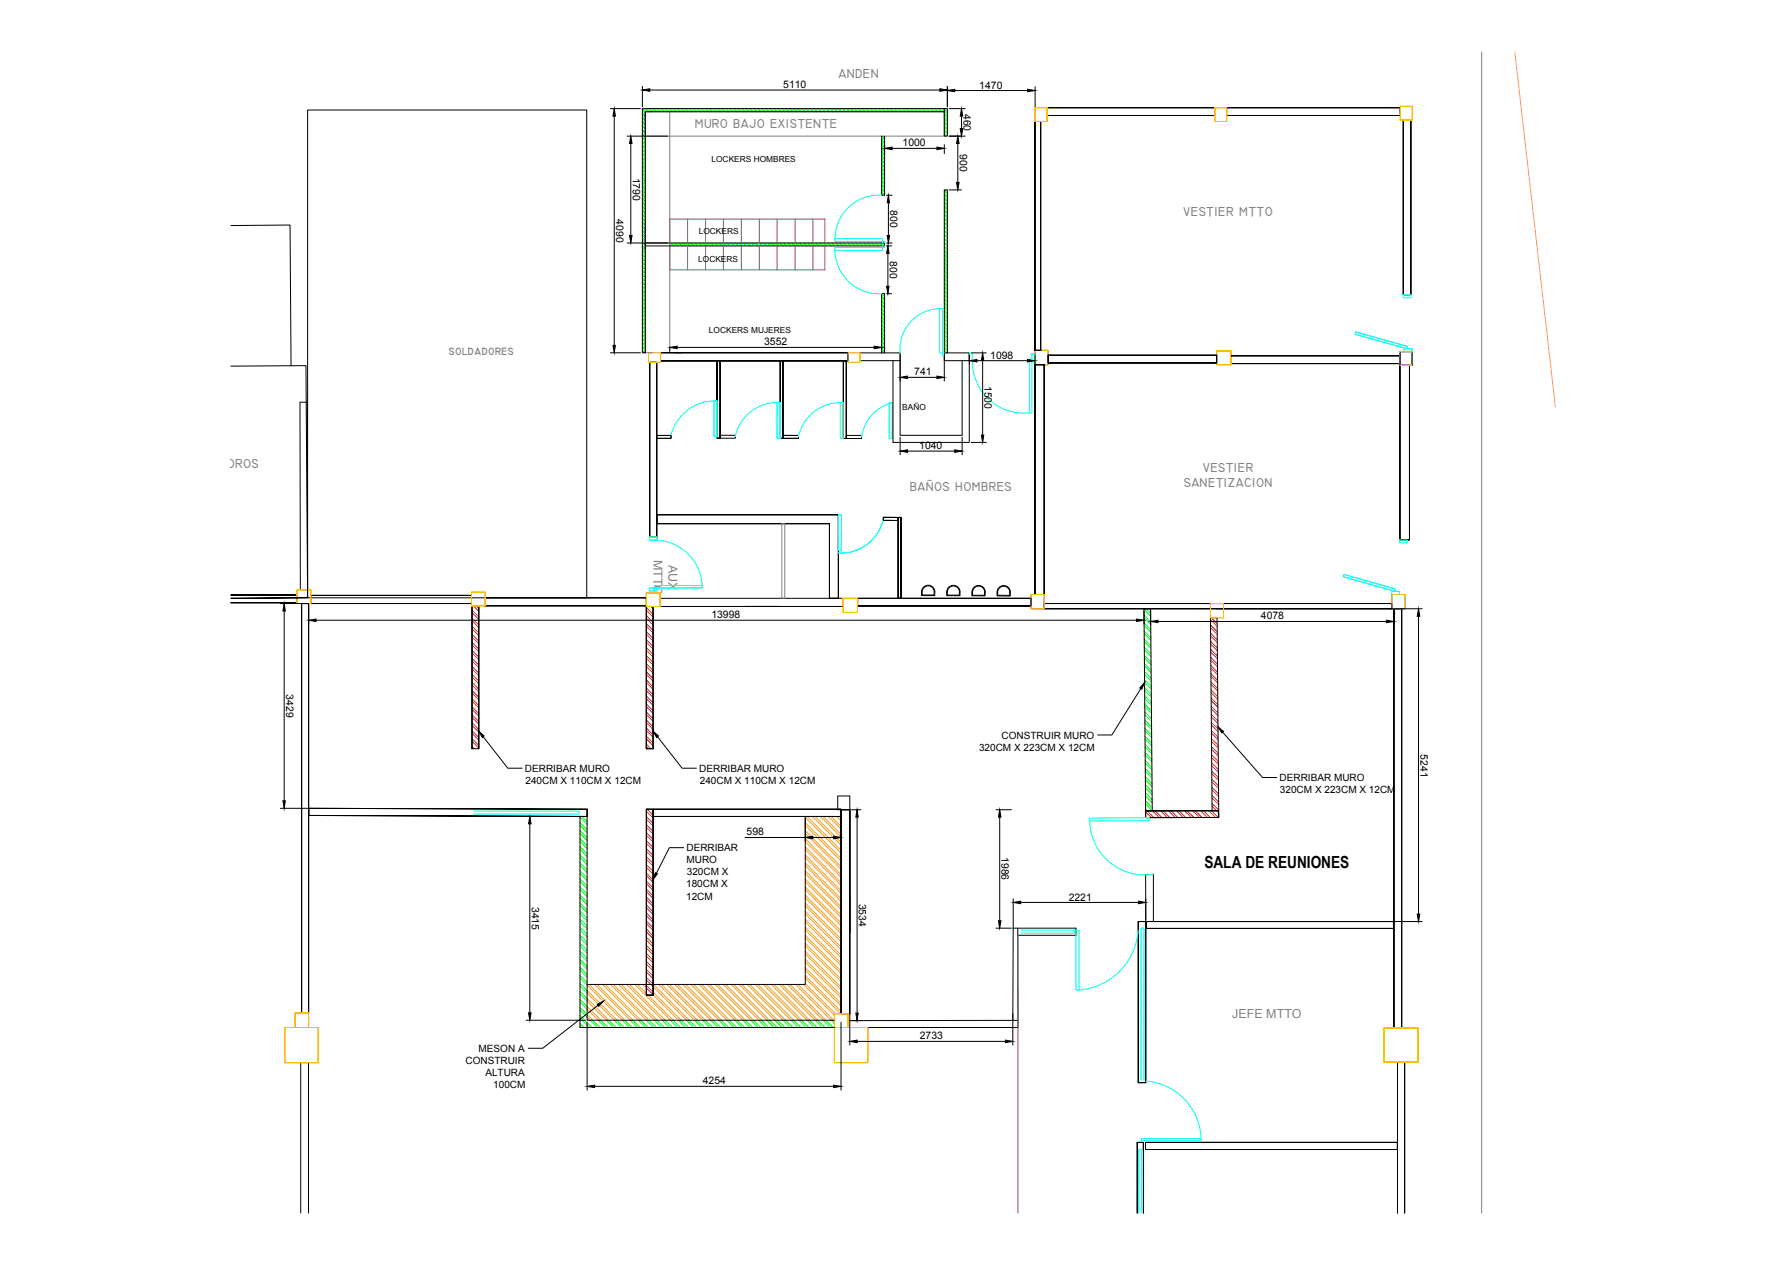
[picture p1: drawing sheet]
<svg xmlns="http://www.w3.org/2000/svg" width="594mm" height="420mm" viewBox="0 0 594 420" stroke-linecap="round" stroke-linejoin="round" font-family="sans-serif">
<!-- layer: ESTRUCTURAS -->
<path d="M503.6 17.3l13.4 118" fill="none" stroke="#ff7f7f" stroke-width=".33"/>
<!-- layer: 0 -->
<g fill="none" stroke="#000" stroke-width=".33">
<path d="M102.3 36.6h92.8v162.1h-92.8zM202.9 36.1h10M204.2 38.6v76.2M213.6 28.7v6.8M216 29.9h96.4M313.9 36.1h1v9.2h-1v-8.2h-99.4v80.2h-.9v-81.2h100.3v1M314.9 28.7v6.8M315.5 36.1h5.4M317.4 30.1h24.2M319.6 38.6v4.2M344.1 28.8v6.7M348.1 35.8v2.6v-2.6h55.7z"/>
<path d="M403.8 38.4h-55.7h55.7M407.8 38.4h57.7v-2.6v2.6zM407.8 35.8h57.7h-57.7M466.5 39.9h2.5v58.1h-2.5v-58.1h2.5v58.1h-2.5zM208.5 45.3h13.5M209.7 47.7v30.6M293.1 45.3v19.6h1v-19.6M296.6 49.3h14.9M313.9 48.1v3M315.5 45.3h5.4M318.4 47.7v12.9M344.1 40.4h1.9v76.1v-76.1z"/>
<path d="M76.7 75l19.7-.2 .4 46.8M294.7 64.9h1.9M295.3 67.4v10.9M315.5 63.1h4.1M208.5 80.8h85.6v.9h-79.6M294.7 81.7h1.7M294.7 80.8h1.9M294.7 97.6h1.7M295.2 84.2v11M202.9 117.3h10M219.6 120h62.2v-2.7v2.7zM219.6 117.3h62.2h-62.2"/>
<path d="M222.7 115.3v1.4M224.2 117.3h2.4M225.1 115.5h65.5M238.4 119.9h1v25.8h-1v-25.8h1v25.8h-1zM259.4 119.9h.9v25.8v-25.8zM280.4 120h.9v25.8v-25.8zM285.9 119.9h13.3M285.9 117.3h13.3v27.4h20.7v-24.8M293.1 117.3v-19.7h1v19.7M296.9 119.9v27.2h25.3v-27.2M313.9 117.3h8.3M313.9 117.9v8.8"/>
<path d="M314.9 117.3v-54.2h-1v56.8h8.3M322.2 119.9v-2.6v2.6M322.3 117.9v3.3M322.9 117.3h5M324.8 119.9h16.8M326.7 119.8v24.8M344.1 116.5h4.3v4.7h-4.3zM344.1 116.5v-76.1v76.1M344.1 118v3.2M346 116.5h-1.9h1.9M348.5 118.1h56v2.6h-56v-2.6h56v2.6h-56zM409.3 118.3h56.1h-56.1"/>
<path d="M465.4 116.9h4v4.6v-4.6zM76.7 121.7l25-.2 .6 77.2-25.6 .2 25.6-.2M99.7 133.7h2.4l.2 62.3h-2.4zM216 120.4h2.3v58.2h-2.3v-58.2h2.3v58.2h-2.3zM301.7 125.4h9.8M344.1 121.2h3v76.4v-76.4zM409.3 120.9h56.1v-2.6v2.6zM465.4 121.5h3.2v58h-3.2v-58h3.2v58h-3.2zM465.4 121.5v-4.6v4.6M469.4 121.5h-4h4M218.3 144.7h4.8v1h-4.8zM239.4 144.7h5.1v1h-5.1z"/>
<path d="M259.4 145.7v-25.8v25.8M260.3 145.7h-.9h.9M260.3 144.7h5.2v1h-5.2zM280.4 145.8v-25.8v25.8M281.3 145.8h-.9h.9M281.3 144.7h5.1v1.1h-5.1zM299.2 145.3v5.9M301.7 149.9h15.7M319.9 145.3v5.9M322.9 147.1h5M218.4 171.1h60.3v27.8h-3v-24.8h-57.3v-3h60.3v27.8h-3v-24.8h-57.3zM293.7 172h4.9v1h-4.9z"/>
<path d="M298.6 172h.9v26.9v-26.9zM76.7 197.8h22h-22M103.4 197.9h53.3v2.7v-2.7zM161.4 198.7h53.5v2.7v-2.7zM219.4 198.9h60.9v2.7h-60.9M285.1 198.9h57.7v2.5v-2.5zM298.6 198.9v-26.9v26.9M299.5 198.9h-.9h.9M310.6 196.8a2.01 2.01 0 0 0-2-2.1 2.01 2.01 0 0 0-2 2v1.1h3.9v-1M310.8 196.8a2.22 2.22 0 0 0-2.2-2.3 2.22 2.22 0 0 0-2.2 2.2v1.3h4.4v-1.2M319 196.8a2.01 2.01 0 0 0-2-2 2.01 2.01 0 0 0-2.1 2v1h4v-.9M319.2 196.8a2.22 2.22 0 0 0-2.2-2.2 2.22 2.22 0 0 0-2.3 2.2v1.2h4.4v-1.1"/>
<path d="M323.1 196.9v1.1l4.4 .1v-1.2M323.1 196.8a2.22 2.22 0 0 1 2.2-2.2 2.22 2.22 0 0 1 2.3 2.2M323.3 196.9v1h4v-1M323.3 196.8a2.01 2.01 0 0 1 2-2 2.01 2.01 0 0 1 2 2M332.3 195.4a2.14 2.14 0 0 1 2.7-.1 2.14 2.14 0 0 1 .6 2.6h-3.9a2.68 2.68 0 0 1 .6-2.5zM335.9 196.9a2.22 2.22 0 0 0-2.2-2.3 2.22 2.22 0 0 0-2.2 2.3v1.2h4.4v-1.2M342.8 197.6h4.3v4.8h-4.3zM344.1 197.6v-76.4v76.4M347.1 197.6h-3h3M462.7 197.6h4.4v4.8h-4.4zM76.7 200.4h22v-2.6v2.6zM93.2 200.6h9.5"/>
<path d="M94.5 203.1v63.1M100.3 200.6h2.3v136.2h-2.3v-136.2h2.3v136.2h-2.3zM102.6 201.3v6.1M103.4 200.6v-2.7v2.7M105.1 206.2h272.7M156.7 200.6h-53.3h53.3M156.9 201.4h2.3v47.5h-2.3zM156.9 201.6v47.3M159.2 201.6v47.3M161.4 201.4v-2.7v2.7M214.9 201.6h2.2v47.3h-2.2zM214.9 201.4h-53.5h53.5"/>
<path d="M214.9 201.6v47.3M217.1 201.6v47.3M285.1 201.4v-2.5v2.5M342.8 201.4h-57.7h57.7M347.2 202.4h115.4v-1.8v1.8zM347.2 202.4v-1.8v1.8M347.2 200.6h115.4h-115.4M380.3 202.4h2.2l.6 67.1h-2.2zM380.3 203v4.4M382.5 203v4.8M385 206.6h75.9M402.4 205.4h2.2l.6 64.1h-2.2z"/>
<path d="M404.4 202.4h68.4M463.4 203.8h.1M463.4 202.4h2.6v139.3l-2.6 .1v-139.4h2.6v139.3l-2.6 .1zM463.4 203v4.8M471.6 204.9v99M379.3 228.9l-9.7 15.4h-4.7M160.6 244.9l8.2 10.5h4.8M215 248.9h2.2M218.6 244.9l8.2 10.5h4.7M406.5 243.4l13.2 15h4.8M93.2 268.7h9.3M102.6 268.7v2.4v-2.4l92.6 .3z"/>
<path d="M174.9 271.4h19.7M176.1 273.9v62.8M192.8 271.4v70.1h84.6M195.2 269v2.4v-2.4M195.2 271.4l-92.6-.3 92.6 .3M195.2 271.4v67.7h82.2M214.9 269h2.2v61.8v-61.8zM214.9 269h2.2M217.2 269v2.4v-2.4h62.4zM247.7 278.4h20M267.7 271.4v55.8h-72.5M267.7 272v7.6"/>
<path d="M270.2 278.4h6.9M278.5 264.6h4v4.6h-4zM279.6 269v2.4v-2.4M279.6 271.4h-62.4h62.4M279.6 272v7.6M279.6 269.2h2.9v67.8h-2.9v-67.8h2.9v67.8h-2.9zM283.1 269.2h3.1M284.9 271.6v65.2M331.1 269.2h5.1M332.3 271.6v34.5M380.9 269.5h24.2l.1 2.2-24.3 .1v-2.3h24.2l.1 2.2-24.3 .1zM227.3 281.8h-4.8l-4.3 8.5"/>
<path d="M336.8 298.7v9.9M339.3 300h39.1M380.9 298.7v7M331.1 308.5h5.1M338.4 308.5v30.7M338.4 310.9h19.3v-2.4h-20.9l-.1 30.7M378.4 306.3v53.6h2.5h-2.5zM378.4 306.3h2.5h-2.5M380.9 306.3v-15.6l2.5-.1v15.7M380.9 306.3v53.6v-53.6M381 306.3h82.2l.1 2.3h-82.3v-2.3h82.2l.1 2.3h-82.3zM462.1 306.3h10.7"/>
<path d="M174.9 339.1h19.7M195.2 339.8v22.6M198.7 334.2l-18.3 14.2h-4.7M214.9 330.8v-61.8v61.8M217.1 330.8h-2.2h2.2M279.6 339.8v22.6M282.5 336.7v10.7M283.1 339.3h3.1M336.7 336.9v10.5M338.4 339.2v2.3h-55.9M338.4 339.2l-56.5 .1M285 346.2h49.2"/>
<path d="M464.6 353l2.4 .1v50.1v-50.1l-2.4-.1v50.2zM197.7 361.1h79.4M378.1 379.7h2h-2M380.1 379.7v23.5v-23.5M380.8 379.7v2.4v-2.4h83.8zM464.6 379.7v2.4v-2.4M464.6 382.1h-83.8h83.8M100 403.2v-50h2.6v50M378.1 403.2v-23.5v23.5"/>
</g>
<!-- layer: MUROS -->
<path d="M492.6 17.3v385.9M214.5 37.1h99.4v8.2h-99.4zM214.5 37.1v80.2M216.9 37.1h-2.4v2.4M222.7 37.1v80.2M313.9 39.5v-2.4h-99.4v80.2h2.4M259.9 174.1h1v24.8h-1z" fill="none" stroke="#808080" stroke-width=".33"/>
<!-- layer: 0 -->
<g fill="none" stroke="#0f0" stroke-width=".33">
<path d="M213.6 36.2l.9 1.1M213.6 37.6l.9 1M213.6 38.9l.9 1M213.6 36.7l.9 1M213.6 38l.9 1M213.6 39.4l.9 .9M214.3 36.1l1 1M214.7 36.1l1.1 1M215.6 36.1l1 1M216.1 36.1l1 1M217 36.1l1 1M217.4 36.1l1 1"/>
<path d="M218.3 36.1l1 1M218.8 36.1l.9 1M219.7 36.1l1 1M220.1 36.1l1 1M221 36.1l1 1M221.4 36.1l1 1M222.3 36.1l1 1M222.8 36.1l1 1M223.7 36.1l.9 1M224.1 36.1l1 1M225 36.1l1 1M225.5 36.1l.9 1"/>
<path d="M226.3 36.1l1 1M226.8 36.1l1 1M227.7 36.1l1 1M228.1 36.1l1 1M229 36.1l1 1M229.5 36.1l.9 1M230.4 36.1l.9 1M230.8 36.1l1 1M231.7 36.1l1 1M232.1 36.1l1 1M233 36.1l1 1M233.5 36.1l1 1"/>
<path d="M234.3 36.1l1.1 1M234.8 36.1l1 1M235.7 36.1l1 1M236.1 36.1l1 1M237 36.1l1 1M237.5 36.1l.9 1M238.4 36.1l.9 1M238.8 36.1l1 1M239.7 36.1l1 1M240.1 36.1l1.1 1M241 36.1l1 1M241.5 36.1l1 1"/>
<path d="M242.4 36.1l1 1M242.8 36.1l1 1M243.7 36.1l1 1M244.2 36.1l.9 1M245.1 36.1l.9 1M245.5 36.1l1 1M246.4 36.1l1 1M246.8 36.1l1 1M247.7 36.1l1 1M248.1 36.1l1.1 1M249.1 36.1l.9 1M249.5 36.1l1 1"/>
<path d="M250.4 36.1l1 1M250.9 36.1l.9 1M251.7 36.1l1 1M252.2 36.1l1 1M253.1 36.1l1 1M253.5 36.1l1 1M254.4 36.1l1 1M254.8 36.1l1 1M255.7 36.1l1 1M256.2 36.1l1 1M257.1 36.1l.9 1M257.5 36.1l1 1"/>
<path d="M258.4 36.1l1 1M258.9 36.1l.9 1M259.7 36.1l1 1M260.2 36.1l1 1M261.1 36.1l1 1M261.5 36.1l1 1M262.4 36.1l1 1M262.9 36.1l.9 1M263.8 36.1l.9 1M264.2 36.1l1 1M265.1 36.1l1 1M265.5 36.1l1 1"/>
<path d="M266.4 36.1l1 1M266.9 36.1l1 1M267.7 36.1l1.1 1M268.2 36.1l1 1M269.1 36.1l1 1M269.6 36.1l.9 1M270.5 36.1l.9 1M270.9 36.1l1 1M271.8 36.1l1 1M272.2 36.1l1 1M273.1 36.1l1 1M273.5 36.1l1.1 1"/>
<path d="M274.4 36.1l1 1M274.9 36.1l1 1M275.8 36.1l1 1M276.2 36.1l1 1M277.1 36.1l1 1M277.6 36.1l.9 1M278.5 36.1l.9 1M278.9 36.1l1 1M279.8 36.1l1 1M280.2 36.1l1 1M281.1 36.1l1 1M281.6 36.1l1 1"/>
<path d="M282.5 36.1l.9 1M282.9 36.1l1 1M283.8 36.1l1 1M284.3 36.1l.9 1M285.1 36.1l1 1M285.6 36.1l1 1M286.5 36.1l1 1M286.9 36.1l1 1M287.8 36.1l1 1M288.2 36.1l1 1M289.1 36.1l1 1M289.6 36.1l1 1"/>
<path d="M290.5 36.1l1 1M290.9 36.1l1 1M291.8 36.1l1 1M292.3 36.1l1 1M293.1 36.1l1.1 1M293.6 36.1l1 1M294.5 36.1l1 1M294.9 36.1l1 1M295.8 36.1l1 1M296.3 36.1l1 1M297.2 36.1l.9 1M297.6 36.1l1 1"/>
<path d="M298.5 36.1l1 1M298.9 36.1l1 1M299.8 36.1l1 1M300.3 36.1l1 1M301.2 36.1l1 1M301.6 36.1l1 1M302.5 36.1l1 1M303 36.1l.9 1M303.9 36.1l.9 1M304.3 36.1l1 1M305.2 36.1l1 1M305.6 36.1l1 1"/>
<path d="M306.5 36.1l1 1M306.9 36.1l1.1 1M307.8 36.1l1 1M308.3 36.1l1 1M309.2 36.1l1 1M309.7 36.1l.9 1M310.5 36.1l1 1M311 36.1l.9 1M311.9 36.1l1 1M312.3 36.1l1 1M313.2 36.1l1.7 1.7M313.6 36.1l1.3 1.3"/>
<path d="M313.9 37.8l1 .9M313.9 39.1l1 1M313.9 38.2l1 1M313.9 39.5l1 1M314.5 36.1l.4 .4M213.6 40.3l.9 .9M213.6 41.6l.9 1M213.6 42.9l.9 1M213.6 44.3l.9 1M213.6 45.6l.9 1M213.6 46.9l.9 1M213.6 48.3l.9 1"/>
<path d="M213.6 49.6l.9 1M213.6 50.9l.9 1M213.6 52.3l.9 1M213.6 53.6l.9 1M213.6 54.9l.9 1.1M213.6 56.3l.9 1M213.6 57.6l.9 1M213.6 59l.9 .9M213.6 40.7l.9 1M213.6 42l.9 1M213.6 43.4l.9 1M213.6 44.7l.9 1"/>
<path d="M213.6 46.1l.9 .9M213.6 47.4l.9 1M213.6 48.7l.9 1M213.6 50l.9 1.1M213.6 51.4l.9 1M213.6 52.7l.9 1M213.6 54.1l.9 1M213.6 55.4l.9 1M213.6 56.7l.9 1M213.6 58.1l.9 1M213.6 59.4l.9 1M293.1 45.4l1 1"/>
<path d="M293.1 46.3l1 1M293.1 47.7l1 .9M293.1 49l1 1M293.1 50.3l1 1M293.1 51.6l1 1.1M293.1 53l1 1M293.1 54.4l1 .9M293.1 55.7l1 1M293.1 57l1 1M293.1 58.3l1 1.1M293.1 59.7l1 1M293.1 46.8l1 1"/>
<path d="M293.1 48.1l1 1M293.1 49.4l1 1M293.1 50.8l1 1M293.1 52.1l1 1M293.1 53.5l1 .9M293.1 54.8l1 1M293.1 56.1l1 1M293.1 57.4l1 1.1M293.1 58.8l1 1M293.4 45.3l.7 .7M313.9 40.4l1 1M313.9 41.8l1 1"/>
<path d="M313.9 43.1l1 1M313.9 44.5l.8 .8M313.9 40.9l1 1M313.9 42.2l1 1M313.9 43.6l1 .9M313.9 44.9l.4 .4M213.6 60.3l.9 1M213.6 61.6l.9 1M213.6 63l.9 1M213.6 64.3l.9 1M213.6 65.7l.9 .9M213.6 67l.9 1"/>
<path d="M213.6 68.3l.9 1M213.6 69.6l.9 1.1M213.6 71l.9 1M213.6 72.3l.9 1M213.6 73.7l.9 1M213.6 75l.9 1M213.6 76.3l.9 1M213.6 77.7l.9 1M213.6 79l.9 1M213.6 60.7l.9 1M213.6 62.1l.9 1M213.6 63.4l.9 1"/>
<path d="M213.6 64.8l.9 .9M213.6 66.1l.9 1M213.6 67.4l.9 1M213.6 68.7l.9 1.1M213.6 70.1l.9 1M213.6 71.4l.9 1M213.6 72.8l.9 .9M213.6 74.1l.9 1M213.6 75.4l.9 1.1M213.6 76.8l.9 1M213.6 78.1l.9 1M213.6 79.5l.9 .9"/>
<path d="M293.1 61l1 1M293.1 62.4l1 .9M293.1 63.7l1 1M293.1 60.1l1 1M293.1 61.5l1 .9M293.1 62.8l1 1M293.1 64.1l.8 .8M313.9 63.2l1 .9M313.9 64.5l1 1M313.9 65.8l1 1M313.9 67.1l1 1.1M313.9 68.5l1 1"/>
<path d="M313.9 69.8l1 1M313.9 71.2l1 .9M313.9 72.5l1 1M313.9 73.8l1 1M313.9 75.2l1 1M313.9 76.5l1 1M313.9 77.9l1 .9M313.9 79.2l1 1M313.9 63.6l1 1M313.9 64.9l1 1M313.9 66.3l1 1M313.9 67.6l1 1"/>
<path d="M313.9 68.9l1 1M313.9 70.3l1 .9M313.9 71.6l1 1M313.9 72.9l1 1.1M313.9 74.3l1 1M313.9 75.6l1 1M313.9 77l1 .9M313.9 78.3l1 1M313.9 79.6l1 1M314.8 63.1l.1 .1M213.6 80.3l.9 1M213.6 81.7l.9 1"/>
<path d="M213.6 83l.9 1M213.6 84.4l.9 .9M213.6 85.7l.9 1M213.6 87l.9 1M213.6 88.3l.9 1.1M213.6 89.7l.9 1M213.6 91l.9 1M213.6 92.4l.9 .9M213.6 93.7l.9 1M213.6 95l.9 1.1M213.6 96.4l.9 1M213.6 97.7l.9 1"/>
<path d="M213.6 99.1l.9 .9M213.6 80.8l.9 1M213.6 82.1l.9 1M213.6 83.5l.9 1M213.6 84.8l.9 1M213.6 86.1l.9 1M213.6 87.5l.9 1M213.6 88.8l.9 1M213.6 90.1l.9 1M213.6 91.5l.9 1M213.6 92.8l.9 1M213.6 94.1l.9 1.1"/>
<path d="M213.6 95.5l.9 1M213.6 96.8l.9 1M213.6 98.2l.9 .9M213.6 99.5l.9 1M222.7 81.4l.3 .3M222.9 80.8l1 .9M223.3 80.8l1 .9M224.2 80.8l1 .9M224.6 80.8l1.1 .9M225.5 80.8l1.1 .9M226 80.8l1 .9M226.9 80.8l1 .9"/>
<path d="M227.3 80.8l1 .9M228.2 80.8l1 .9M228.7 80.8l.9 .9M229.6 80.8l.9 .9M230 80.8l1 .9M230.9 80.8l1 .9M231.3 80.8l1 .9M232.2 80.8l1 .9M232.7 80.8l1 .9M233.6 80.8l1 .9M234 80.8l1 .9M234.9 80.8l1 .9"/>
<path d="M235.4 80.8l.9 .9M236.2 80.8l1 .9M236.7 80.8l1 .9M237.6 80.8l1 .9M238 80.8l1 .9M238.9 80.8l1 .9M239.3 80.8l1.1 .9M240.2 80.8l1 .9M240.7 80.8l1 .9M241.6 80.8l1 .9M242 80.8l1 .9M242.9 80.8l1 .9"/>
<path d="M243.4 80.8l1 .9M244.2 80.8l1.1 .9M244.7 80.8l1 .9M245.6 80.8l1 .9M246 80.8l1 .9M246.9 80.8l1 .9M247.4 80.8l1 .9M248.3 80.8l.9 .9M248.7 80.8l1 .9M249.6 80.8l1 .9M250 80.8l1 .9M250.9 80.8l1 .9"/>
<path d="M251.4 80.8l1 .9M252.3 80.8l1 .9M252.7 80.8l1 .9M253.6 80.8l1 .9M254.1 80.8l.9 .9M255 80.8l.9 .9M255.4 80.8l1 .9M256.3 80.8l1 .9M256.7 80.8l1 .9M257.6 80.8l1 .9M258 80.8l1.1 .9M258.9 80.8l1.1 .9"/>
<path d="M259.4 80.8l1 .9M260.3 80.8l1 .9M260.8 80.8l.9 .9M261.6 80.8l1 .9M262.1 80.8l1 .9M263 80.8l1 .9M263.4 80.8l1 .9M264.3 80.8l1 .9M264.7 80.8l1.1 .9M265.6 80.8l1 .9M266.1 80.8l1 .9M267 80.8l1 .9"/>
<path d="M267.4 80.8l1 .9M268.3 80.8l1 .9M268.8 80.8l.9 .9M269.6 80.8l1 .9M270.1 80.8l1 .9M271 80.8l1 .9M271.4 80.8l1 .9M272.3 80.8l1 .9M272.8 80.8l1 .9M273.7 80.8l.9 .9M274.1 80.8l1 .9M275 80.8l1 .9"/>
<path d="M275.4 80.8l1 .9M276.3 80.8l1 .9M276.8 80.8l1 .9M277.7 80.8l1 .9M278.1 80.8l1 .9M279 80.8l1 .9M279.4 80.8l1 .9M280.3 80.8l1 .9M280.8 80.8l1 .9M281.7 80.8l.9 .9M282.1 80.8l1 .9M283 80.8l1 .9"/>
<path d="M283.4 80.8l1.1 .9M284.3 80.8l1.1 .9M284.8 80.8l1 .9M285.7 80.8l1 .9M286.1 80.8l1 .9M287 80.8l1 .9M287.5 80.8l.9 .9M288.4 80.8l.9 .9M288.8 80.8l1 .9M289.7 80.8l1 .9M290.1 80.8l1 .9M291 80.8l1 .9"/>
<path d="M291.5 80.8l1 .9M292.4 80.8l1 .9M292.8 80.8l1 .9M293.1 98.4l1 1M293.1 99.8l1 1M293.1 98.9l1 1M293.2 97.6l.9 1M293.7 97.6l.4 .5M293.7 80.8l.4 .4M313.9 80.5l1 1M313.9 81.9l1 .9M313.9 83.2l1 1"/>
<path d="M313.9 84.5l1 1M313.9 85.9l1 1M313.9 87.2l1 1M313.9 88.5l1 1M313.9 89.9l1 .9M313.9 91.2l1 1M313.9 92.5l1 1M313.9 93.9l1 1M313.9 95.2l1 1M313.9 96.6l1 .9M313.9 97.9l1 1M313.9 99.2l1 1"/>
<path d="M313.9 80.9l1 1.1M313.9 82.3l1 1M313.9 83.7l1 .9M313.9 85l1 1M313.9 86.3l1 1M313.9 87.6l1 1M313.9 89l1 1M313.9 90.3l1 1M313.9 91.7l1 .9M313.9 93l1 1M313.9 94.3l1 1M313.9 95.7l1 .9"/>
<path d="M313.9 97l1 1M313.9 98.3l1 1M313.9 99.7l1 1M213.6 100.4l.9 1M213.6 101.7l.9 1M213.6 103.1l.9 1M213.6 104.4l.9 1M213.6 105.7l.9 1M213.6 107.1l.9 1M213.6 108.4l.9 1M213.6 109.7l.9 1M213.6 111.1l.9 1"/>
<path d="M213.6 112.4l.9 1M213.6 113.7l.9 1.1M213.6 115.1l.9 1M213.6 116.4l.8 .9M213.6 100.8l.9 1M213.6 102.2l.9 1M213.6 103.5l.9 1M213.6 104.9l.9 .9M213.6 106.2l.9 1M213.6 107.5l.9 1M213.6 108.8l.9 1.1M213.6 110.2l.9 1"/>
<path d="M213.6 111.5l.9 1M213.6 112.9l.9 .9M213.6 114.2l.9 1M213.6 115.5l.9 1M213.6 116.9l.3 .4M293.1 101.1l1 1M293.1 102.4l1 1M293.1 106.9l1 1M293.1 103.8l1 1M293.1 105.1l1 1M293.1 106.5l1 .9M293.1 107.8l1 1"/>
<path d="M293.1 109.1l1 1M293.1 110.4l1 1.1M293.1 111.8l1 1M293.1 113.2l1 .9M293.1 114.5l1 1M293.1 115.8l1 1M293.1 117.1l.2 .2M293.1 100.2l1 1M293.1 101.6l1 .9M293.1 102.9l1 1M293.1 104.2l1 1M293.1 105.6l1 1"/>
<path d="M293.1 108.2l1 1M293.1 109.6l1 1M293.1 110.9l1 1M293.1 112.2l1 1M293.1 113.6l1 1M293.1 114.9l1 1M293.1 116.2l1 1.1M313.9 100.5l1 1.1M313.9 101.9l1 1M313.9 101l1 1M313.9 103.3l1 .9M313.9 104.6l1 1"/>
<path d="M313.9 105.9l1 1M313.9 107.2l1 1M313.9 108.6l1 1M313.9 109.9l1 1M313.9 111.3l1 .9M313.9 112.6l1 1M313.9 113.9l1 1M313.9 115.3l1 .9M313.9 116.6l.7 .7M313.9 102.4l1 .9M313.9 103.7l1 1M313.9 105l1 1"/>
<path d="M313.9 106.3l1 1.1M313.9 107.7l1 1M313.9 109l1 1M313.9 110.4l1 .9M313.9 111.7l1 1M313.9 113l1 1M313.9 114.4l1 1M313.9 115.7l1 1M313.9 117.1l.3 .2M380.3 204.3l2.3 2.3M380.3 202.6l2.2 2.2M380.3 205.3l2.3 2.2"/>
<path d="M380.4 207.1l2.2 2.2M380.4 209.8l2.2 2.2M380.4 207.9l2.2 2.3M380.4 210.7l2.2 2.2M380.4 213.4l2.2 2.2M380.4 212.4l2.2 2.3M380.4 215.1l2.2 2.2M380.4 218.7l2.2 2.2M380.4 217.8l2.2 2.2M380.4 216l2.2 2.3M381 202.4l1.5 1.5M380.4 220.5l2.3 2.3"/>
<path d="M380.5 223.2l2.2 2.2M380.5 221.4l2.2 2.2M380.5 224.1l2.2 2.3M380.5 225.9l2.2 2.2M380.5 228.6l2.2 2.2M380.5 226.8l2.2 2.2M380.5 229.5l2.3 2.2M380.6 231.3l2.2 2.2M380.6 234l2.2 2.2M380.6 232.2l2.2 2.2M380.6 234.9l2.2 2.2M380.6 237.6l2.2 2.2"/>
<path d="M380.6 239.4l2.2 2.2M380.6 236.7l2.2 2.2M380.6 240.3l2.2 2.2M380.6 242.1l2.2 2.2M380.6 244.8l2.3 2.2M380.6 243l2.2 2.2M380.6 245.7l2.3 2.2M380.7 247.5l2.2 2.2M380.7 250.2l2.2 2.2M380.7 248.4l2.2 2.2M380.7 251.1l2.2 2.2M380.7 252.9l2.2 2.2"/>
<path d="M380.7 255.6l2.3 2.2M380.7 253.8l2.2 2.2M380.8 259.2l2.2 2.2M380.8 258.3l2.2 2.2M380.8 256.5l2.2 2.2M192.8 273.4l2.4 2.4M192.8 276.1l2.4 2.4M192.8 278.8l2.4 2.4M192.8 271.7l2.4 2.3M192.8 274.3l2.4 2.4M192.8 277l2.4 2.4M192.8 279.7l2.4 2.4"/>
<path d="M193.4 271.4l1.8 1.7M380.8 261l2.2 2.2M380.8 263.7l2.2 2.2M380.8 261.9l2.2 2.2M380.8 264.5l2.2 2.3M380.9 266.4l2.2 2.2M380.9 269.1l.4 .4M380.9 267.3l2.2 2.2M192.8 281.4l2.4 2.4M192.8 284.1l2.4 2.4M192.8 286.8l2.4 2.4M192.8 289.5l2.4 2.3"/>
<path d="M192.8 292.1l2.4 2.4M192.8 294.8l2.4 2.4M192.8 297.5l2.4 2.3M192.8 282.3l2.4 2.4M192.8 285l2.4 2.4M192.8 287.7l2.4 2.4M192.8 290.4l2.4 2.3M192.8 293l2.4 2.4M192.8 295.7l2.4 2.4M192.8 298.4l2.4 2.4M192.8 300.1l2.4 2.5M192.8 302.8l2.4 2.4"/>
<path d="M192.8 305.5l2.4 2.4M192.8 308.2l2.4 2.4M192.8 310.9l2.4 2.3M192.8 313.5l2.4 2.4M192.8 316.2l2.4 2.4M192.8 318.9l2.4 2.4M192.8 301l2.4 2.4M192.8 303.7l2.4 2.4M192.8 306.4l2.4 2.4M192.8 309.1l2.4 2.3M192.8 311.7l2.4 2.4M192.8 314.4l2.4 2.4"/>
<path d="M192.8 317.1l2.4 2.3M192.8 319.7l2.4 2.5M192.8 321.5l2.4 2.4M192.8 324.2l2.4 2.4M192.8 326.9l2.4 2.4M192.8 329.6l2.4 2.3M192.8 332.2l2.4 2.4M192.8 334.9l2.4 2.4M192.8 337.6l4 3.9M192.8 322.4l2.4 2.4M192.8 325.1l2.4 2.4M192.8 327.8l2.4 2.4"/>
<path d="M192.8 330.5l2.4 2.3M192.8 333.1l2.4 2.4M192.8 335.8l2.4 2.4M192.8 338.5l3.1 3M196.2 339.1l2.4 2.4M197 339.1l2.5 2.4M198.9 339.1l2.3 2.4M199.8 339.1l2.3 2.4M201.5 339.1l2.4 2.4M202.4 339.1l2.4 2.4M204.2 339.1l2.4 2.4M205.1 339.1l2.4 2.4"/>
<path d="M206.9 339.1l2.3 2.4M207.8 339.1l2.3 2.4M209.5 339.1l2.4 2.4M210.4 339.1l2.4 2.4M212.2 339.1l2.4 2.4M213.1 339.1l2.4 2.4M214.9 339.1l2.4 2.4M215.8 339.1l2.4 2.4M217.5 339.1l2.4 2.4M218.5 339.1l2.3 2.4M220.2 339.1l2.4 2.4M221.1 339.1l2.4 2.4"/>
<path d="M222.9 339.1l2.4 2.4M223.8 339.1l2.4 2.4M225.6 339.1l2.4 2.4M226.5 339.1l2.3 2.4M228.2 339.1l2.4 2.4M229.1 339.1l2.4 2.4M230.9 339.1l2.4 2.4M231.8 339.1l2.4 2.4M233.6 339.1l2.4 2.4M234.5 339.1l2.4 2.4M236.2 339.1l2.5 2.4M237.1 339.1l2.5 2.4"/>
<path d="M239 339.1l2.3 2.4M239.8 339.1l2.4 2.4M241.6 339.1l2.4 2.4M242.5 339.1l2.4 2.4M244.3 339.1l2.4 2.4M245.2 339.1l2.4 2.4M247 339.1l2.3 2.4M247.8 339.1l2.4 2.4M249.6 339.1l2.4 2.4M250.5 339.1l2.4 2.4M252.3 339.1l2.4 2.4M253.2 339.1l2.4 2.4"/>
<path d="M255 339.1l2.4 2.4M255.8 339.1l2.5 2.4M257.6 339.1l2.4 2.4M258.5 339.1l2.4 2.4M260.3 339.1l2.4 2.4M261.2 339.1l2.4 2.4M263 339.1l2.4 2.4M263.9 339.1l2.4 2.4M265.7 339.1l2.3 2.4M266.6 339.1l2.3 2.4M268.3 339.1l2.4 2.4M269.2 339.1l2.4 2.4"/>
<path d="M271 339.1l2.4 2.4M271.9 339.1l2.4 2.4M273.7 339.1l2.3 2.4M274.6 339.1l2.4 2.4M276.3 339.1l1.1 1.1M277.2 339.1l.2 .2M192.8 340.2l1.3 1.3M192.8 341.1l.4 .4"/>
</g>
<g fill="none" stroke="#ed1f24" stroke-width=".33">
<path d="M156.9 202.8l2.3 2.2M156.9 205.4l2.3 2.3M156.9 208.1l2.3 2.3M156.9 210.8l2.3 2.3M156.9 213.5l2.3 2.2M156.9 216.2l2.3 2.2M156.9 218.8l2.3 2.3M156.9 203.7l2.3 2.2M156.9 206.3l2.3 2.3M156.9 209l2.3 2.3M156.9 211.7l2.3 2.3M156.9 214.4l2.3 2.2"/>
<path d="M156.9 217l2.3 2.3M156.9 219.7l2.3 2.3M157.3 201.4l1.9 1.8M158.2 201.4l1 1M214.9 201.9l2.2 2.3M214.9 204.6l2.2 2.3M214.9 207.3l2.2 2.3M214.9 210l2.2 2.2M214.9 212.6l2.2 2.3M214.9 215.3l2.2 2.3M214.9 218l2.2 2.2M214.9 202.8l2.2 2.3"/>
<path d="M214.9 205.5l2.2 2.3M214.9 208.2l2.2 2.2M214.9 210.9l2.2 2.2M214.9 213.5l2.2 2.3M214.9 216.2l2.2 2.2M214.9 218.9l2.2 2.2M216.3 201.6l.8 .8M402.4 206l2.3 2.2M402.4 207.8l2.3 2.2M402.4 210.5l2.3 2.2M402.4 208.7l2.3 2.2M402.4 211.4l2.3 2.2"/>
<path d="M402.5 213.1l2.2 2.3M402.5 215.9l2.2 2.2M402.5 214.1l2.2 2.2M402.5 216.7l2.2 2.2M402.5 218.6l2.2 2.2M402.5 219.5l2.2 2.2M402.7 205.4l1.9 1.9M404.5 205.4l.1 .1M156.9 221.5l2.3 2.2M156.9 224.2l2.3 2.2M156.9 226.8l2.3 2.3M156.9 229.5l2.3 2.3"/>
<path d="M156.9 232.2l2.3 2.2M156.9 234.9l2.3 2.2M156.9 237.5l2.3 2.3M156.9 222.4l2.3 2.2M156.9 225l2.3 2.3M156.9 227.7l2.3 2.3M156.9 230.4l2.3 2.3M156.9 233.1l2.3 2.2M156.9 235.8l2.3 2.2M156.9 238.4l2.3 2.3M214.9 220.6l2.2 2.3M214.9 223.3l2.2 2.3"/>
<path d="M214.9 226l2.2 2.3M214.9 228.7l2.2 2.2M214.9 231.4l2.2 2.2M214.9 234l2.2 2.3M214.9 236.7l2.2 2.2M214.9 239.4l2.2 2.2M214.9 221.5l2.2 2.3M214.9 224.2l2.2 2.2M214.9 226.9l2.2 2.3M214.9 229.6l2.2 2.2M214.9 232.2l2.2 2.3M214.9 234.9l2.2 2.3"/>
<path d="M214.9 237.6l2.2 2.2M402.5 221.2l2.3 2.3M402.6 223.9l2.2 2.2M402.6 226.7l2.2 2.2M402.6 222.2l2.2 2.2M402.6 224.8l2.2 2.2M402.6 229.3l2.2 2.3M402.6 227.5l2.2 2.2M402.6 230.3l2.2 2.2M402.7 232l2.2 2.2M402.7 234.7l2.2 2.2M402.7 232.9l2.2 2.2"/>
<path d="M402.7 235.6l2.2 2.2M402.7 237.4l2.2 2.2M402.7 238.3l2.2 2.2M156.9 240.2l2.3 2.2M156.9 242.9l2.3 2.2M156.9 245.5l2.3 2.3M156.9 248.2l.7 .7M156.9 241.1l2.3 2.2M156.9 243.8l2.3 2.2M156.9 246.4l2.3 2.3M214.9 242l2.2 2.3M214.9 244.7l2.2 2.3"/>
<path d="M214.9 247.4l1.5 1.5M214.9 240.2l2.2 2.3M214.9 242.9l2.2 2.3M214.9 245.6l2.2 2.3M214.9 248.2l.6 .7M402.7 240.1l2.2 2.2M402.7 241l2.2 2.2M402.7 242.8l2.2 2.2M402.7 245.5l2.2 2.2M402.7 243.7l2.2 2.2M402.7 246.4l2.3 2.2M402.8 248.2l2.2 2.2"/>
<path d="M402.8 250.9l2.2 2.2M402.8 249.1l2.2 2.2M402.8 251.8l2.2 2.2M402.8 253.6l2.2 2.2M402.8 256.3l2.3 2.2M402.8 254.5l2.2 2.2M402.9 259l2.2 2.2M402.9 257.2l2.2 2.2M402.9 259.9l2.2 2.2M214.9 271.4l2.2 2.3M214.9 274.1l2.2 2.3M214.9 276.8l2.2 2.2"/>
<path d="M214.9 279.4l2.2 2.3M214.9 269.7l2.2 2.2M214.9 272.3l2.2 2.3M214.9 275l2.2 2.2M214.9 277.7l2.2 2.2M215.1 269l2 2M216.9 269l.2 .2M380.9 271.7v.1M380.9 270l1.8 1.8M381.3 269.5l2.3 2.3M383.1 269.5l2.3 2.3M384 269.5l2.3 2.3"/>
<path d="M385.8 269.5l2.3 2.3M386.7 269.5l2.2 2.3M388.4 269.5l2.3 2.3M389.3 269.5l2.3 2.3M391.1 269.5l2.3 2.3M392 269.5l2.3 2.3M393.8 269.5l2.3 2.2M394.7 269.5l2.2 2.2M396.4 269.5l2.3 2.2M397.3 269.5l2.3 2.2M399.1 269.5l2.3 2.2M400 269.5l2.3 2.2"/>
<path d="M401.8 269.5l2.3 2.2M402.7 269.5l2.2 2.2M402.9 261.7l2.2 2.2M402.9 264.4l2.2 2.2M402.9 267.1l2.3 2.2M402.9 262.6l2.2 2.2M402.9 265.3l2.2 2.2M403 268l1.4 1.5M404.5 269.5l.6 .7M214.9 282.1l2.2 2.3M214.9 284.8l2.2 2.2M214.9 287.4l2.2 2.3"/>
<path d="M214.9 290.2l2.2 2.2M214.9 292.8l2.2 2.3M214.9 295.5l2.2 2.2M214.9 298.2l2.2 2.2M214.9 280.3l2.2 2.3M214.9 283l2.2 2.2M214.9 285.7l2.2 2.2M214.9 288.3l2.2 2.3M214.9 291l2.2 2.3M214.9 293.7l2.2 2.3M214.9 296.4l2.2 2.2M214.9 299l2.2 2.3"/>
<path d="M214.9 300.8l2.2 2.3M214.9 303.5l2.2 2.2M214.9 306.2l2.2 2.2M214.9 308.8l2.2 2.3M214.9 311.5l2.2 2.3M214.9 314.2l2.2 2.2M214.9 316.9l2.2 2.2M214.9 319.5l2.2 2.3M214.9 301.7l2.2 2.3M214.9 304.4l2.2 2.2M214.9 307l2.2 2.3M214.9 309.8l2.2 2.2"/>
<path d="M214.9 312.4l2.2 2.3M214.9 315.1l2.2 2.2M214.9 317.8l2.2 2.2M214.9 322.2l2.2 2.2M214.9 324.9l2.2 2.2M214.9 327.5l2.2 2.3M214.9 330.2l.6 .6M214.9 320.4l2.2 2.3M214.9 323.1l2.2 2.2M214.9 325.8l2.2 2.2M214.9 328.4l2.2 2.3"/>
</g>
<!-- layer: P -->
<path d="M247.7 201.6h11.7M259.4 201.6h.1M282.5 269.1v29.1M282.6 298.2v11.7M282.6 298.2h.1M282.6 309.9h.1" fill="none" stroke="#000" stroke-width=".33"/>
<!-- layer: VENTANAS -->
<g fill="none" stroke="#0ff" stroke-width=".33">
<path d="M277.5 79.3h15.9v1h-15.9zM293.1 64.9a14.7 14.7 0 0 0-15.5 14.9M277.5 82.3h15.9v.9h-15.9zM277.6 82.7a14.7 14.7 0 0 0 15.5 14.9M293.4 81.7v.6h.7v-.6M293.4 80.8v-.5h.7v.5M466.5 98h2.5v1h-2.5zM312.3 102.6h1v14.7h-1zM312.8 102.6a13.4 13.4 0 0 0-13.5 14.7M313.9 117.3h-.6v.9h.6M322.3 117.3h.9v2.7h-.9zM323.3 120a17 17 0 0 0 18.9 17.2"/>
<path d="M343.1 117.7h1v2.6h-1zM450.8 110.4l17.1 4.7-.2 .8-17.2-4.8zM466.8 116.9v-1h2.6v1M237.3 133.3h1.1l-.1 11.9h-1zM238.4 133.2a15.2 15.2 0 0 0-15.3 11.4M258.3 133.8h1v11.9h-1zM259.3 133.8a14.4 14.4 0 0 0-14.9 11.3M279.3 133.9h1v11.9h-1zM280.3 133.8a14.4 14.4 0 0 0-14.9 11.4M295.6 133.9h1.1l-.1 11.9h-1zM296.7 133.8a13.6 13.6 0 0 0-10.2 11.4M342.2 137.2h.9v-17.8h-.8v17.8"/>
<path d="M215.9 178.6h2.6v.9l-2.6 .1zM217.6 179.5a15.9 15.9 0 0 1 15.8 15.1M278.8 171.1h1l-.1 11.9h-1zM293.7 172.5a14.4 14.4 0 0 1-15 11.3M465.3 179.5h2.5v1h-2.5zM215.9 195.5h2.5v.9h-2.5zM217.5 194.6h15.9v.8l-15.9 .1zM446.7 190.9l17.2 4.9-.2 .8-17.2-4.9zM462.7 197.6v-1h2.6v1M157.5 269.6h35v1h-35M362.2 271.9l19.9-.1v1l-19.9 .1zM362.2 273.2a18.4 18.4 0 0 0 21.2 17.4"/>
<path d="M339.4 309.2h17.7v1h-17.7M357.7 309.3h1v19.8h-1zM378.4 309.3a21.3 21.3 0 0 1-19.8 19.8M379.3 308.9v.3M379.3 309.3v.3M379.3 309.7v.3M379.3 310v.3M379.3 310.4v.3M379.3 310.8v.3M379.3 311.2v.1M379.3 311.4v.3M379.3 311.7v.3"/>
<path d="M379.3 312.1v.3M379.3 312.5v.3M379.3 312.9v.3M379.3 313.3v.3M379.3 313.6v.5M379.3 314.2v.3M379.3 314.6v.3M379.3 315v.3M379.3 315.3v.3M379.3 315.7v.3M379.3 316.1v.3M379.3 316.5v.1"/>
<path d="M379.3 316.7v.2M379.3 317v.3M379.3 317.4v.3M379.3 317.8v.3M379.3 318.2v.3M379.3 318.6v.3M379.3 318.9v.5M379.3 319.5v.3M379.3 319.9v.3M379.4 308.5l-.1 .3M379.5 308.5h.5M380.1 308.5h.1"/>
<path d="M380.2 308.5l.1 .2M380.3 308.7v.3M380.3 309.1v.3M380.3 309.5v.1M380.3 309.7v.3M380.3 310v.3M380.3 310.4v.3M380.3 310.8v.3M380.3 311.2v.3M380.3 311.6v.3M380.3 312v.4M380.3 312.5v.3"/>
<path d="M380.3 312.9v.3M380.3 313.3v.3M380.3 313.6v.3M380.3 314v.3M380.3 314.4v.3M380.3 314.8v.1M380.3 315v.3M380.3 315.3v.3M380.3 315.7v.3M380.3 316.1v.3M380.3 316.5v.3M380.3 316.9v.3"/>
<path d="M380.3 317.2v.5M380.3 317.8v.3M380.3 318.2v.3M380.3 318.6v.3M380.3 318.9v.3M380.3 319.3v.3M380.3 319.7v.3M379.3 320.3v.2M379.3 320.6v.3M379.3 321v.3M379.3 321.4v.3M379.3 321.8v.1"/>
<path d="M379.3 321.9v.3M379.3 322.3v.3M379.3 322.7v.3M379.3 323.1v.3M379.3 323.5v.3M379.3 323.9v.2M379.3 324.2v.5M379.3 324.8v.3M379.3 325.2v.3M379.3 325.5v.3M379.3 325.9v.3M379.3 326.3v.3"/>
<path d="M379.3 326.7v.5M379.3 327.2v.3M379.3 327.6v.3M379.3 328v.3M379.3 328.4v.3M379.3 328.8v.3M379.3 329.1v.3M379.3 329.5v.5M379.3 330.1v.3M379.3 330.5v.3M379.3 330.8v.3M379.3 331.2v.3"/>
<path d="M379.3 331.6v.3M379.3 332v.4M379.3 332.5v.3M379.3 332.9v.3M379.3 333.3v.3M379.3 333.7v.3M379.3 334.1v.2M379.3 334.4v.3M379.3 334.8v.5M379.3 335.4v.3M379.3 335.7v.3M379.3 336.1v.3"/>
<path d="M379.3 336.5v.3M379.3 336.9v.3M379.3 337.3v.4M379.3 337.8v.3M379.3 338.2v.3M379.3 338.6v.3M379.3 339v.3M379.3 339.3v.3M379.3 339.7v.3M380.3 320.1v.1M380.3 320.3v.2M380.3 320.6v.3"/>
<path d="M380.3 321v.3M380.3 321.4v.3M380.3 321.8v.3M380.3 322.2v.3M380.3 322.5v.5M380.3 323.1v.3M380.3 323.5v.3M380.3 323.9v.2M380.3 324.2v.3M380.3 324.6v.3M380.3 325v.3M380.3 325.4v.1"/>
<path d="M380.3 325.5v.3M380.3 325.9v.3M380.3 326.3v.3M380.3 326.7v.3M380.3 327.1v.3M380.3 327.4v.3M380.3 327.8v.5M380.3 328.4v.3M380.3 328.8v.3M380.3 329.1v.3M380.3 329.5v.3M380.3 329.9v.3"/>
<path d="M380.3 330.3v.5M380.3 330.8v.3M380.3 331.2v.3M380.3 331.6v.3M380.3 332v.3M380.3 332.4v.3M380.3 332.7v.3M380.3 333.1v.5M380.3 333.7v.3M380.3 334.1v.2M380.3 334.4v.3M380.3 334.8v.3"/>
<path d="M380.3 335.2v.3M380.3 335.6v.4M380.3 336.1v.3M380.3 336.5v.3M380.3 336.9v.3M380.3 337.3v.3M380.3 337.7v.2M380.3 338v.3M380.3 338.4v.5M380.3 339v.3M380.3 339.3v.3M380.3 339.7v.3"/>
<path d="M379.3 340.1v.5M379.3 340.7v.3M379.3 341v.3M379.3 341.4v.3M379.3 341.8v.3M379.3 342.2v.3M379.3 342.6v.4M379.3 343.1v.3M379.3 343.5v.3M379.3 343.9v.3M379.3 344.3v.3M379.3 344.6v.3"/>
<path d="M379.3 345v.3M379.3 345.4v.1M379.3 345.6v.3M379.3 345.9v.3M379.3 346.3v.3M379.3 346.7v.3M379.3 347.1v.3M379.3 347.5v.3M379.3 347.9v.4M379.3 348.4v.3M379.3 348.8v.3M379.3 349.2v.3"/>
<path d="M379.3 349.5v.3M379.3 349.9v.3M379.3 350.3v.3M379.3 350.7v.1M379.3 350.9v.3M379.3 351.2v.3M379.3 351.6v.3M379.3 352v.3M379.3 352.4v.3M379.3 352.8v.3M379.3 353.1v.5M379.3 353.7v.3"/>
<path d="M379.3 354.1v.3M379.3 354.5v.3M379.3 354.8v.3M379.3 355.2v.3M379.3 355.6v.3M379.3 356v.1M379.3 356.2v.2M379.3 356.5v.3M379.3 356.9v.3M379.3 357.3v.3M379.3 357.7v.3M379.3 358.1v.3"/>
<path d="M379.3 358.4v.5M379.3 359v.1M380.3 340.1v.3M380.3 340.5v.3M380.3 340.9v.4M380.3 341.4v.3M380.3 341.8v.3M380.3 342.2v.3M380.3 342.6v.3M380.3 342.9v.3M380.3 343.3v.3M380.3 343.7v.5"/>
<path d="M380.3 344.3v.3M380.3 344.6v.3M380.3 345v.3M380.3 345.4v.3M380.3 345.8v.3M380.3 346.2v.4M380.3 346.7v.3M380.3 347.1v.3M380.3 347.5v.3M380.3 347.9v.2M380.3 348.2v.3M380.3 348.6v.3"/>
<path d="M380.3 349v.1M380.3 349.2v.3M380.3 349.5v.3M380.3 349.9v.3M380.3 350.3v.3M380.3 350.7v.3M380.3 351.1v.3M380.3 351.5v.4M380.3 352v.3M380.3 352.4v.3M380.3 352.8v.3M380.3 353.1v.3"/>
<path d="M380.3 353.5v.3M380.3 353.9v.3M380.3 354.3v.1M380.3 354.5v.3M380.3 354.8v.3M380.3 355.2v.3M380.3 355.6v.3M380.3 356v.3M380.3 356.4v.3M380.3 356.7v.5M380.3 357.3v.3M380.3 357.7v.3"/>
<path d="M380.3 358.1v.3M380.3 358.4v.3M380.3 358.8v.4M380.9 359.3a19.9 19.9 0 0 1 18.4 19.1M379.5 378.5h19.8v.7h-19.8zM378.6 382.3v.1M378.6 382.5v.3M378.6 382.9h.1M378.6 383v.3M378.6 383.4v.3M378.6 383.8v.3M378.6 384.2v.3"/>
<path d="M378.6 384.6v.3M378.6 384.9v.3M378.6 385.3v.5M378.6 385.9v.3M378.6 386.2v.3M378.6 386.6v.3M378.6 387v.3M378.6 387.4v.3M378.6 387.8v.3M378.6 388.2h.1M378.6 388.3v.3M378.6 388.7v.3"/>
<path d="M378.6 389.1v.3M378.6 389.5v.3M378.6 389.8v.3M378.6 390.2v.3M378.6 390.6v.5M378.6 391.2v.3M378.6 391.5v.3M378.6 391.9v.3M378.6 392.3v.3M378.6 392.7v.3M378.6 393.1v.3M378.6 393.4v.1"/>
<path d="M378.6 393.6v.3M378.6 394v.3M378.6 394.4v.3M378.6 394.8v.3M378.6 395.1v.3M378.6 395.5v.3M378.6 395.9v.5M378.6 396.5v.2M378.6 396.8v.3M378.6 397.2v.3M378.6 397.6v.3M378.6 398v.3"/>
<path d="M378.6 398.4v.3M378.6 398.7v.1M378.6 398.9v.3M378.6 399.3v.3M378.6 399.7v.3M378.7 382.1l-.1 .1M378.7 382.1h.3M379.1 382.1h.3M379.5 382.1l.1 .1M379.6 382.3v.1M379.6 382.5v.3M379.6 382.9v.3"/>
<path d="M379.6 383.2v.3M379.6 383.6v.3M379.6 384v.5M379.6 384.6v.3M379.6 384.9v.3M379.6 385.3v.3M379.6 385.7v.3M379.6 386.1v.3M379.6 386.5v.3M379.6 386.8v.1M379.6 387v.3M379.6 387.4v.3"/>
<path d="M379.6 387.8v.3M379.6 388.2v.3M379.6 388.5v.3M379.6 388.9v.3M379.6 389.3v.5M379.6 389.8v.3M379.6 390.2v.3M379.6 390.6v.3M379.6 391v.3M379.6 391.4v.3M379.6 391.8v.2M379.6 392.1v.1"/>
<path d="M379.6 392.3v.3M379.6 392.7v.3M379.6 393.1v.3M379.6 393.4v.3M379.6 393.8v.3M379.6 394.2v.3M379.6 394.6v.5M379.6 395.1v.3M379.6 395.5v.3M379.6 395.9v.3M379.6 396.3v.3M379.6 396.7v.3"/>
<path d="M379.6 397v.3M379.6 397.4v.1M379.6 397.6v.3M379.6 398v.3M379.6 398.4v.3M379.6 398.7v.3M379.6 399.1v.3M379.6 399.5v.3M379.6 399.9v.4M378.6 400.1v.2M378.6 400.4v.3M378.6 400.8v.3"/>
<path d="M378.6 401.2v.5M378.6 401.7v.3M378.6 402.1v.3M378.6 402.5v.3M378.6 402.9v.3M379.6 400.4v.3M379.6 400.8v.3M379.6 401.2v.3M379.6 401.6v.3M379.6 402v.3M379.6 402.3v.3M379.6 402.7v.1"/>
<path d="M379.6 402.9v.3"/>
</g>
<!-- layer: COLUMNAS -->
<g fill="none" stroke="#ffbf00" stroke-width=".33">
<path d="M344.1 35.8h4v4.6v-4.6zM403.8 35.8v2.6v-2.6M403.8 35.8h4v4.6v-4.6zM407.8 38.4v-2.6v2.6M465.5 35.3h4v4.6v-4.6zM465.5 39.9v-4.6v4.6M469.5 39.9h-4h4M344.1 40.4v-4.6v4.6M348.1 40.4h-4h4M403.8 40.4v-4.6v4.6M407.8 40.4h-4h4M215.6 117.3h4v3.1h-4z"/>
<path d="M219.6 120v-2.7v2.7M281.9 117.3h4v3.1h-4zM285.9 119.9v-2.6v2.6M344.1 116.5h4.3v4.7h-4.3zM404.5 116.7h4.8v4.5h-4.8v-4.5h4.8v4.5h-4.8zM465.4 116.9h4v4.6h-4zM409.3 120.9v-2.6v2.6M98.8 196v4.6v-4.6h4.5zM103.3 196v4.6v-4.6M156.7 196.9v4.5v-4.5h4.6zM161.3 196.9v4.5v-4.5M214.9 197.1v4.5v-4.5h4.5z"/>
<path d="M219.4 197.1v4.5v-4.5M280.3 198.9v4.7h4.8h-4.8zM280.3 198.9h4.8h-4.8M285.1 198.9v4.7v-4.7M342.8 197.6h4.3v4.8h-4.3zM462.7 197.6h4.4v4.8h-4.4zM103.3 200.6h-4.5h4.5M161.3 201.4h-4.6h4.6M219.4 201.6h-4.5h4.5M406.8 200.6v4.8h-4.4v-4.8h4.4M98 336.8v4.7v-4.7h4.6zM102.6 336.8v4.7v-4.7"/>
<path d="M277.4 337v4.5v-4.5h4.5zM281.9 337v4.5v-4.5M94.7 341.5h11.1v11.7h-11.1v-11.7h11.1v11.7h-11.1zM102.6 341.5h-4.6h4.6M277.4 341.5h11.1v11.7h-11.1v-11.7h11.1v11.7h-11.1zM281.9 341.5h-4.5h4.5M460.1 341.7h11.3v11.3v-11.3zM460.1 353v-11.3v11.3M471.4 353h-11.3h11.3"/>
</g>
<!-- layer: 0 -->
<g fill="none" stroke="#f8991e" stroke-width=".33">
<path d="M267.7 273.5l11.9 11.9M267.7 276.1l11.9 12M267.7 278.8l11.9 11.9M267.7 271.7l11.9 11.9M267.7 274.4l11.9 11.9M267.7 277l11.9 12M267.7 279.7l11.9 11.9M268.3 271.4l11.3 11.3M270.1 271.4l9.5 9.5M271 271.4l8.6 8.6M272.7 271.4l6.9 6.9M273.6 271.4l6 6"/>
<path d="M275.4 271.4l4.2 4.2M276.3 271.4l3.3 3.3M278.1 271.4l1.5 1.5M279 271.4l.6 .6M267.7 281.5l11.9 11.9M267.7 284.2l11.9 11.9M267.7 286.9l11.9 11.8M267.7 289.5l11.9 11.9M267.7 292.2l11.9 11.9M267.7 294.9l11.9 11.8M267.7 297.5l11.9 12M267.7 282.4l11.9 11.9"/>
<path d="M267.7 285.1l11.9 11.9M267.7 287.7l11.9 11.9M267.7 290.4l11.9 11.9M267.7 293.1l11.9 11.9M267.7 295.7l11.9 12M267.7 298.4l11.9 11.9M267.7 300.2l11.9 11.9M267.7 302.9l11.9 11.9M267.7 305.6l11.9 11.9M267.7 308.2l11.9 11.9M267.7 310.9l11.9 11.9M267.7 313.6l11.9 11.9"/>
<path d="M267.7 316.2l11.9 12M267.7 318.9l11.9 11.9M267.7 301.1l11.9 11.9M267.7 303.8l11.9 11.9M267.7 306.5l11.9 11.8M267.7 309.1l11.9 11.9M267.7 311.8l11.9 11.9M267.7 314.5l11.9 11.8M267.7 317.1l11.9 12M267.7 319.8l11.9 11.9M195.2 329.3l9.9 9.8M195.2 331.9l7.2 7.2"/>
<path d="M195.2 334.6l4.6 4.5M195.2 337.3l1.8 1.8M195.2 327.5l11.7 11.6M195.2 330.2l9 8.9M195.2 332.8l6.3 6.3M195.2 335.5l3.7 3.6M195.2 338.2l1 .9M195.9 327.2l11.9 11.9M197.6 327.2l11.9 11.9M198.5 327.2l11.9 11.9M200.3 327.2l11.9 11.9M201.2 327.2l11.9 11.9"/>
<path d="M203 327.2l11.9 11.9M203.9 327.2l11.9 11.9M205.6 327.2l11.9 11.9M206.5 327.2l12 11.9M208.3 327.2l11.9 11.9M209.2 327.2l11.9 11.9M211 327.2l11.9 11.9M211.9 327.2l3 3M213.7 327.2l1.2 1.2M214.6 327.2l.3 .3M215.5 330.8l8.3 8.3M217.1 329.8l9.4 9.3"/>
<path d="M217.1 328l11.1 11.1M217.1 330.7l8.5 8.4M217.2 327.2l11.9 11.9M219 327.2l11.9 11.9M219.9 327.2l11.9 11.9M221.7 327.2l11.9 11.9M222.6 327.2l11.9 11.9M224.4 327.2l11.8 11.9M225.2 327.2l11.9 11.9M227 327.2l12 11.9M227.9 327.2l11.9 11.9M229.7 327.2l11.9 11.9"/>
<path d="M230.6 327.2l11.9 11.9M232.4 327.2l11.9 11.9M233.3 327.2l11.9 11.9M235.1 327.2l11.9 11.9M236 327.2l11.8 11.9M237.7 327.2l11.9 11.9M238.6 327.2l11.9 11.9M240.4 327.2l11.9 11.9M241.3 327.2l11.9 11.9M243.1 327.2l11.9 11.9M244 327.2l11.8 11.9M245.7 327.2l11.9 11.9"/>
<path d="M246.6 327.2l11.9 11.9M248.4 327.2l11.9 11.9M249.3 327.2l11.9 11.9M251.1 327.2l11.9 11.9M252 327.2l11.9 11.9M253.8 327.2l11.9 11.9M254.7 327.2l11.9 11.9M256.4 327.2l11.9 11.9M257.3 327.2l11.9 11.9M259.1 327.2l11.9 11.9M260 327.2l11.9 11.9M261.8 327.2l11.9 11.9"/>
<path d="M262.7 327.2l11.9 11.9M264.4 327.2l11.9 11.9M265.3 327.2l11.9 11.9M267.1 327.2l10.3 10.3M267.7 321.6l11.9 11.9M267.7 324.3l11.9 11.9M267.7 326.9l10 10.1M267.7 322.5l11.9 11.9M267.7 325.2l11.8 11.8"/>
</g>
<!-- layer: MUROS -->
<g fill="none" stroke="#93278f" stroke-width=".33">
<path d="M228.6 72.8v8M234.6 72.8v8M240.5 72.8v8M246.5 72.8v8M252.4 72.8v8M258.3 72.8v8M264.3 72.8v8M270.2 72.8v8M222.7 80.8v-8h51.5v8M222.7 81.7v8h51.5v-8M228.6 81.7v8M234.6 81.7v8"/>
<path d="M240.5 81.7v8M246.5 81.7v8M252.4 81.7v8M258.3 81.7v8M264.3 81.7v8M270.2 81.7v8M338.4 310.6v92.6"/>
</g>
<!-- layer: 0 -->
<g fill="#000" stroke="#000" stroke-width=".33">
<path d="M204.2 36.1l.4 2.5h-.8zM213.6 29.9l2.4-.4v.9zM312.4 29.5l2.5 .4-2.5 .5zM314.9 30.1l2.5-.4v.8zM319.6 36.1l.5 2.5h-.9zM341.6 29.7l2.5 .4-2.5 .4zM209.7 45.3l.4 2.4h-.8zM294.1 49.3l2.5-.4v.8zM311.5 48.9l2.4 .4-2.4 .4zM318.4 45.3l.4 2.4h-.8zM319.2 42.8h.9l-.5 2.5zM209.3 78.3h.8l-.4 2.5z"/>
<path d="M295.3 64.9l.4 2.5h-.8zM294.9 78.3h.8l-.4 2.5zM318 60.6h.8l-.4 2.5zM295.2 81.7l.4 2.5h-.8zM294.8 95.2h.8l-.4 2.4zM203.8 114.8h.8l-.4 2.5zM222.7 115.5l2.4-.4v.8zM290.6 115.1l2.5 .4-2.5 .4zM322.3 119.9l2.5-.4v.8zM326.7 117.3l.4 2.5h-.9zM341.6 119.5l2.5 .4-2.5 .4zM299.2 125.4l2.5-.4v.8z"/>
<path d="M311.5 125l2.4 .4-2.4 .4zM299.2 149.9l2.5-.4v.9zM317.4 149.5l2.5 .4-2.5 .5zM326.2 144.6h.9l-.4 2.5zM94.5 200.6l.4 2.5h-.8zM102.6 206.2l2.5-.4v.8zM377.8 205.8l2.5 .4-2.5 .4zM382.5 206.6l2.5-.4v.8zM460.9 206.2l2.5 .4-2.5 .4zM471.6 202.4l.4 2.5h-.8zM380.5 226.9l-.9 2.2-.7-.4zM159.2 243l1.7 1.6-.6 .6z"/>
<path d="M217.1 243l1.8 1.6-.6 .6zM404.9 241.6l1.9 1.5-.6 .5zM94.1 266.2h.8l-.4 2.5zM176.1 271.4l.5 2.5h-.9zM267.7 278.4l2.5-.4v.8zM277.1 278l2.5 .4-2.5 .4zM284.9 269.2l.4 2.4h-.8zM332.3 269.2l.5 2.4h-.9zM217.8 290.1l.8 .3-1.5 2zM336.8 300l2.5-.4v.8zM378.4 299.6l2.5 .4-2.5 .4zM331.9 306.1h.9l-.5 2.4z"/>
<path d="M471.2 303.9h.8l-.4 2.4zM175.7 336.7h.9l-.5 2.4zM198.5 333.9l2.1-1.2-1.6 1.8zM284.5 336.8h.8l-.4 2.5zM282.5 346.2l2.5-.5v.9zM334.2 345.7l2.5 .5-2.5 .4zM195.2 361.1l2.5-.4v.8zM277.1 360.7l2.5 .4-2.5 .4z"/>
</g>
<text font-size="5.5" x="400.4" y="288.6">SALA DE REUNIONES</text>
<g font-size="4.4" fill="#808080">
<text x="278.8" y="25.9">ANDEN</text>
<text x="231" y="42.7">MURO BAJO EXISTENTE</text>
<text x="393.3" y="71.8">VESTIER MTTO</text>
<text x="149.2" y="118">soldadores</text>
<text x="-.2" y="155.7">NTRO DE ACOPIO DE RESIDUOS PELIGOROS</text>
<text x="393.6" y="161.9">SANETIZACION</text>
<text x="399.9" y="156.9">VESTIER</text>
<text x="302.5" y="163.4">BAÑOS HOMBRES</text>
</g>
<g font-size="4.2" fill="#808080">
<text x="217.2" y="186.1" transform="rotate(90 217.2 186.1)">MTTO</text>
<text x="222.2" y="187.7" transform="rotate(90 222.2 187.7)">AUX</text>
<text x="409.6" y="338.3">JEFE MTTO</text>
</g>
<g font-size="3.5">
<text x="260.4" y="29.3">5110</text>
<text x="325.6" y="29.4">1470</text>
<text x="320.3" y="37.8" transform="rotate(90 320.3 37.8)">460</text>
<text x="300" y="48.7">1000</text>
<text x="319.1" y="51.3" transform="rotate(90 319.1 51.3)">900</text>
<text x="210.4" y="59.1" transform="rotate(90 210.4 59.1)">1790</text>
<text x="296" y="69.9" transform="rotate(90 296 69.9)">800</text>
<text x="204.8" y="72.9" transform="rotate(90 204.8 72.9)">4090</text>
<text x="295.8" y="86.8" transform="rotate(90 295.8 86.8)">800</text>
<text x="254" y="114.8">3552</text>
<text x="329.2" y="119.3">1098</text>
<text x="303.9" y="124.8">741</text>
<text x="327.3" y="128.2" transform="rotate(90 327.3 128.2)">1500</text>
<text x="305.6" y="149.3">1040</text>
<text x="236.5" y="205.5">13998</text>
<text x="419.2" y="205.9">4078</text>
<text x="95.1" y="230.8" transform="rotate(90 95.1 230.8)">3429</text>
<text x="472.3" y="250.7" transform="rotate(90 472.3 250.7)">5241</text>
<text x="248.2" y="277.7">598</text>
<text x="333" y="284.9" transform="rotate(90 333 284.9)">1986</text>
<text x="355.3" y="299.4">2221</text>
<text x="176.8" y="301.4" transform="rotate(90 176.8 301.4)">3415</text>
<text x="285.6" y="300.4" transform="rotate(90 285.6 300.4)">3534</text>
<text x="305.8" y="345.5">2733</text>
<text x="233.6" y="360.5">4254</text>
</g>
<g font-size="3.3">
<text x="333" y="245.5">CONSTRUIR MURO</text>
<text x="325.5" y="249.6">320CM X 223CM X 12CM</text>
<text x="174.5" y="256.5">DERRIBAR MURO</text>
<text x="232.5" y="256.5">DERRIBAR MURO</text>
<text x="174.7" y="260.6">240CM X 110CM X 12CM</text>
<text x="232.6" y="260.6">240CM X 110CM X 12CM</text>
<text x="425.4" y="259.6">DERRIBAR MURO</text>
<text x="425.5" y="263.7">320CM X 223CM X 12CM</text>
<text x="228.2" y="283">DERRIBAR</text>
<text x="228.2" y="287">MURO</text>
<text x="228.3" y="291">320CM X</text>
<text x="228.1" y="295">180CM X</text>
<text x="228.1" y="299">12CM</text>
<text x="154.8" y="353.7">CONSTRUIR</text>
<text x="159.1" y="349.7">MESON A</text>
<text x="161.4" y="357.6">ALTURA</text>
<text x="164" y="361.7">100CM</text>
</g>
<g font-size="2.8">
<text x="236.5" y="54">LOCKERS HOMBRES</text>
<text x="232.3" y="77.8">LOCKERS</text>
<text x="232.1" y="87.2">LOCKERS</text>
<text x="235.7" y="110.7">LOCKERS MUJERES</text>
<text x="300" y="136.4">BAÑO</text>
</g>
</svg>
